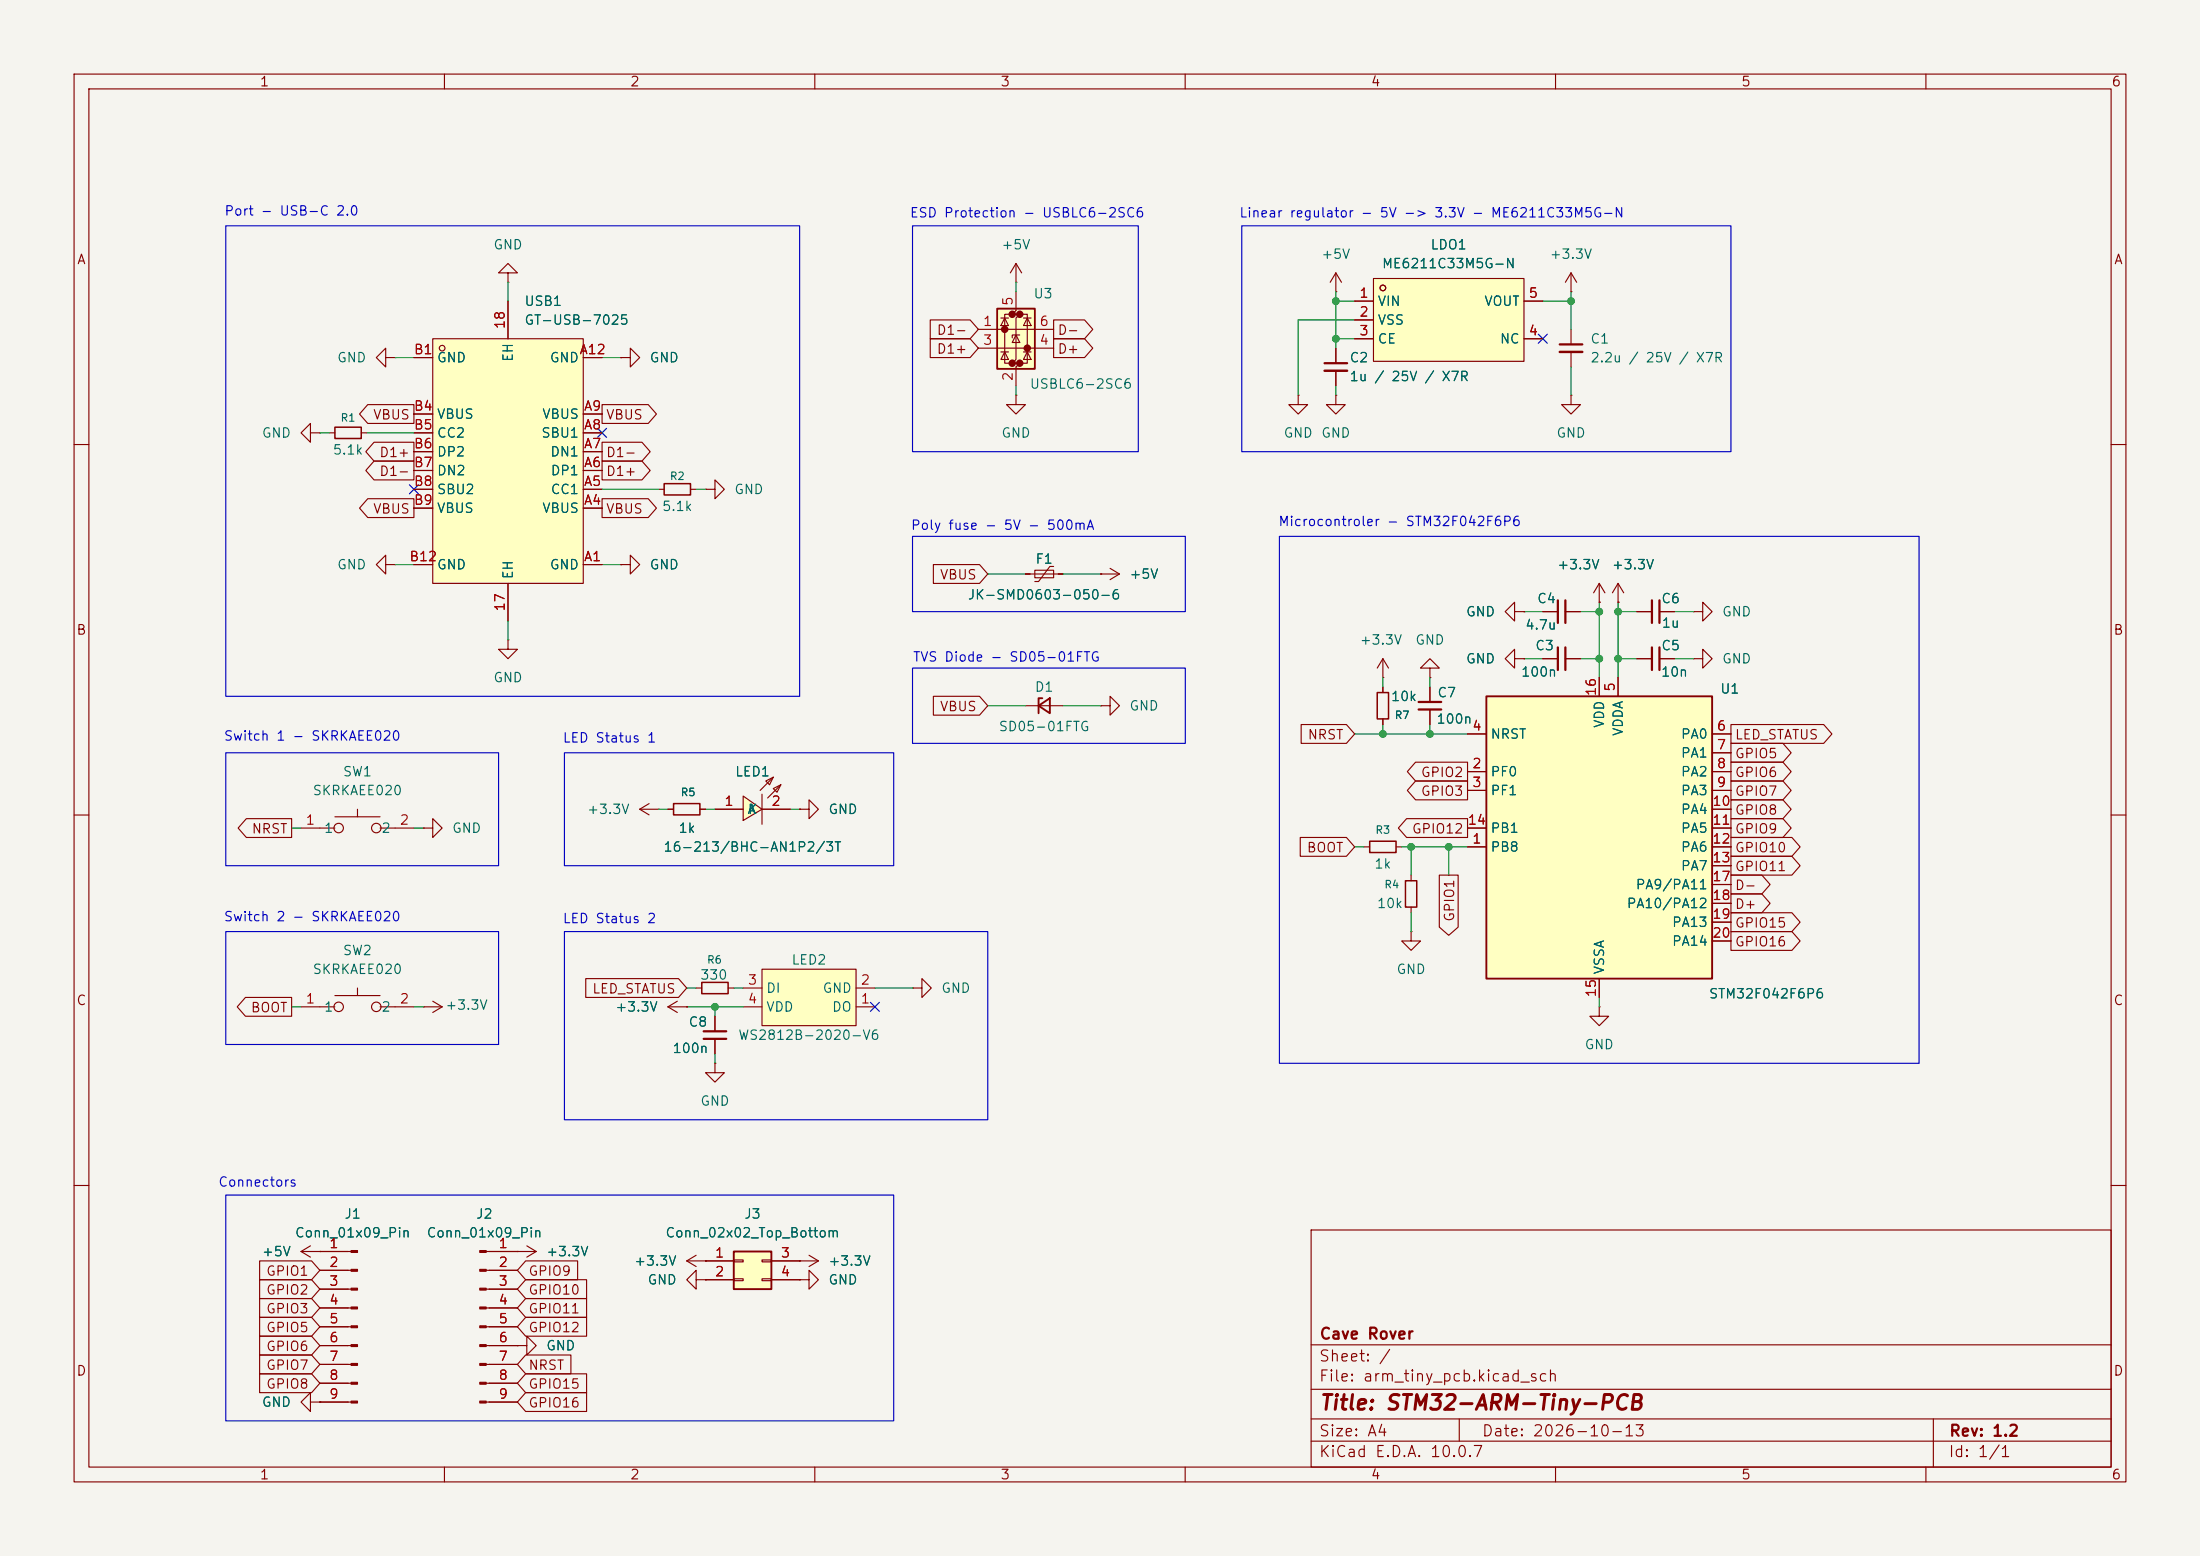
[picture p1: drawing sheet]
<svg xmlns="http://www.w3.org/2000/svg" width="297mm" height="210mm" viewBox="0 0 297 210" stroke-linecap="round" stroke-linejoin="round" font-family="sans-serif">
<path d="M0 0h297v210h-297z" fill="#f5f4ef" stroke="#f5f4ef" stroke-width=".14"/>
<g fill="none" stroke="#840000" stroke-width=".15">
<path d="M10 10h277v190h-277zM12 12h273v186h-273zM60 10v2M110 10v2M160 10v2M210 10v2M260 10v2M212.1 39.4h.1M212.1 36.8l-.8 1.3M212.1 36.8l.8 1.3M212.1 36.8v2.6M10 60h2"/>
<path d="M138.4 77.5h5.1M139.7 77h2.5v1h-2.5zM142.2 76.5h-.5l-1.5 2h-.5M285 60h2M186.7 91.4h.1M186.7 88.9l-.8 1.3M186.7 88.9l.8 1.3M186.7 88.9v2.5M193 90.2h1.3l-1.3-1.3-1.2 1.3h1.2v1.2M193 91.4h.1M10 110h2M285 110h2"/>
<path d="M10 160h2M69.8 168.9h.1M69.8 168.9h2.6M71.1 168.1l1.3 .8M72.4 168.9l-1.3 .8M107.9 172.7h1.3v-1.2l1.3 1.2-1.3 1.3v-1.3M107.9 172.7h.1M177 166h108v32h-108zM285 160h2M60 198v2M110 198v2M160 198v2"/>
<path d="M177 194.5h108M177 191.5h108M177 187.5h108M177 181.5h108M197 191.5v3M210 198v2M260 198v2M261 191.5v6.5"/>
</g>
<path d="M99.1 168.9h5v5.1h-5z" fill="#ffffc2"/>
<path d="M99.1 168.9h5v5.1h-5z" fill="none" stroke="#840000" stroke-width=".25"/>
<g fill="none" stroke="#840000" stroke-width=".15">
<path d="M92.7 170.2h6.4M92.7 170.2l1.3 .7M94 169.4l-1.3 .8M95.2 170.2h.1M95.2 172.7h3.9M99.1 170.1h1.2v.2h-1.2zM99.1 172.6h1.2v.2h-1.2zM102.9 170.1h1.2v.2h-1.2zM102.9 172.6h1.2v.2h-1.2zM104.1 170.2h6.4M104.1 172.7h3.8M107.9 170.2h.1"/>
<path d="M109.2 169.4l1.3 .8M110.5 170.2l-1.3 .7"/>
</g>
<g fill="#ffffc2">
<path d="M104.4 106.4l1-.5-.5 1z"/>
<path d="M103.4 105.4l1-.5-.5 1z"/>
<path d="M100.3 107.4l2.6 1.8-2.6 1.5z"/>
</g>
<g fill="none" stroke="#840000" stroke-width=".15">
<path d="M180.3 53.3v1.3h1.3l-1.3 1.3-1.2-1.3h1.2M180.3 53.3h.1M204.5 82.6v-1.3l-1.3 1.3 1.3 1.2v-1.2h1.2M205.7 82.6h.1M208.3 88.9h2M211.3 88.9h2.1M96.5 109.2h3.8M100.3 107.4l2.6 1.8-2.6 1.5zM102.9 107.2v4.1M102.9 109.2h3.8M103.4 105.4l1-.5-.5 1zM104.4 106.4l1-.5-.5 1z"/>
<path d="M104.4 104.9l-1.8 1.8M105.4 105.9l-1.8 1.8"/>
</g>
<path d="M210.3 87.4v3M211.3 87.4v3" fill="none" stroke="#840000" stroke-width=".3"/>
<path d="M134.6 41.7h5.1v8.1h-5.1z" fill="#ffffc2"/>
<g fill="#840000" stroke="#840000" stroke-width=".51">
<circle cx="135.6" cy="44.4" r=".25"/>
<circle cx="136.7" cy="42.4" r=".25"/>
<circle cx="136.7" cy="49" r=".25"/>
<circle cx="137.7" cy="42.4" r=".25"/>
<circle cx="137.7" cy="49" r=".25"/>
<circle cx="138.7" cy="47" r=".25"/>
</g>
<g fill="none" stroke="#840000" stroke-width=".15">
<path d="M137.2 39.4v2.5l-.5 .5h1l-.5 .5v5.6l-.5 .5h1l-.5 .5v2.6M137.2 38.1h.1M137.2 35.6v2.5M137.2 35.6l-.8 1.2M137.2 35.6l.7 1.2M180.3 39.4h.1M180.3 36.8v2.6M180.3 36.8l-.7 1.3M180.3 36.8l.8 1.3M132.1 44.5h10.1M132.1 47h10.1M135.1 47.5h1"/>
<path d="M135.1 42.9h1M135.6 42.9l.5 1h-1zM135.6 47.5l.5 1h-1zM136.7 42.4h-1.1v6.6h1.1M137.2 45.2l.5 1h-1zM137.2 53.3v1.3h1.2l-1.2 1.3-1.3-1.3h1.3M137.2 53.3h.1M137.7 45.2h-1v.4M137.7 42.4h1v6.6h-1M138.2 47.5h1M138.2 42.9h1M138.7 42.9l.5 1h-1z"/>
<path d="M138.7 47.5l.5 1h-1zM175.3 53.3v1.3h1.2l-1.2 1.3-1.3-1.3h1.3M175.3 53.3h.1M180.3 47v2M180.3 50v2.1M204.5 88.9v-1.3l-1.3 1.3 1.3 1.3v-1.3h1.2M205.7 88.9h.1M221 82.6h2M224 82.6h2.1M40.6 135.9h4.6M45.2 134.4h6.1M48.3 133.4v1"/>
<path d="M51.3 135.9h4.6M57.1 135.9h.1M57.1 135.9h2.6M58.4 135.1l1.3 .8M59.7 135.9l-1.3 .8M215.9 135.9v1.3h1.3l-1.3 1.2-1.3-1.2h1.3M215.9 135.9h.1"/>
<circle cx="45.7" cy="135.9" r=".64"/>
<circle cx="50.8" cy="135.9" r=".64"/>
</g>
<path d="M134.6 41.7h5.1v8.1h-5.1z" fill="none" stroke="#840000" stroke-width=".25"/>
<path d="M178.8 49h3.1M223 81v3.1M224 81v3.1" fill="none" stroke="#840000" stroke-width=".3"/>
<path d="M178.8 50h3.1" fill="none" stroke="#840000" stroke-width=".33"/>
<path d="M185.4 37.6h20.3v11.2h-20.3z" fill="#ffffc2"/>
<g fill="none" stroke="#840000" stroke-width=".15">
<path d="M185.4 37.6h20.3v11.2h-20.3zM182.9 40.6h2.5M182.9 43.2h2.5M182.9 45.7h2.5M205.7 40.6h2.6M205.7 45.7h2.6M212.1 53.3v1.3h1.3l-1.3 1.3-1.3-1.3h1.3M212.1 53.3h.1M212.1 44.5v2M212.1 47.5v2M186.7 92.7v.8M186.7 97v.8"/>
<circle cx="186.7" cy="38.9" r=".38"/>
</g>
<path d="M210.6 46.5h3" fill="none" stroke="#840000" stroke-width=".3"/>
<path d="M210.6 47.5h3" fill="none" stroke="#840000" stroke-width=".33"/>
<path d="M185.9 93.5h1.6v3.5h-1.6z" fill="none" stroke="#840000" stroke-width=".2"/>
<path d="M200.7 94h30.4v38.1h-30.4z" fill="#ffffc2"/>
<path d="M200.7 94h30.4v38.1h-30.4z" fill="none" stroke="#840000" stroke-width=".25"/>
<g fill="none" stroke="#840000" stroke-width=".15">
<path d="M44.4 58.4h.8M48.8 58.4h.7M215.9 78.7v2.6M215.9 78.7l-.8 1.3M215.9 78.7l.8 1.3M218.4 78.7v2.6M218.4 78.7l-.7 1.3M218.4 78.7l.8 1.3M198.1 99.1h2.6M208.3 82.6h2M211.3 82.6h2.1M215.9 81.3h.1"/>
<path d="M215.9 91.4v2.6M218.4 81.3h.1M218.4 91.4v2.6M228.6 88.9h1.3v-1.3l1.2 1.3-1.2 1.3v-1.3M228.6 88.9h.1M231.1 99.1h2.6M40.6 111.8h4.6M45.2 110.2h6.1M48.3 109.2v1M51.3 111.8h4.6M57.1 111.8h1.3v-1.3l1.3 1.3-1.3 1.2v-1.2M57.1 111.8h.1"/>
<path d="M86.4 109.2h2.5M86.4 109.2l1.2 .8M87.6 108.5l-1.2 .7M88.9 109.2h.1M90.2 109.2h.7M94.5 109.2h.7M107.9 109.2h1.3v1.3l1.3-1.3-1.3-1.2v1.2M107.9 109.2h.1M184.1 114.3h.8M188.5 114.3h.7M198.1 114.3h2.6M198.1 104.1h2.6"/>
<path d="M198.1 106.7h2.6M198.1 111.8h2.6M231.1 114.3h2.6M231.1 104.1h2.6M231.1 106.7h2.6M231.1 101.6h2.6M231.1 109.2h2.6M231.1 111.8h2.6M231.1 116.8h2.6M231.1 119.4h2.6M190.5 125.7v1.3h1.3l-1.3 1.3-1.3-1.3h1.3M190.5 125.7h.1"/>
<path d="M215.9 132.1v2.5M231.1 121.9h2.6M231.1 124.5h2.6M231.1 127h2.6"/>
<circle cx="45.7" cy="111.8" r=".64"/>
<circle cx="50.8" cy="111.8" r=".64"/>
</g>
<path d="M45.2 57.7h3.6v1.5h-3.6zM90.9 108.5h3.6v1.5h-3.6zM184.9 113.5h3.6v1.6h-3.6z" fill="none" stroke="#840000" stroke-width=".2"/>
<path d="M210.3 81v3.1M211.3 81v3.1" fill="none" stroke="#840000" stroke-width=".3"/>
<path d="M102.9 130.8h12.7v7.6h-12.7z" fill="#ffffc2"/>
<g fill="none" stroke="#840000" stroke-width=".15">
<path d="M68.6 36.8h1.2l-1.2-1.2-1.3 1.2h1.3v1.3M68.6 38.1h.1M41.9 58.4v-1.2l-1.3 1.2 1.3 1.3v-1.3h1.3M43.2 58.4h.1M52.1 48.3v-1.3l-1.3 1.3 1.3 1.2v-1.2h1.2M53.3 48.3h.1M52.1 76.2v-1.3l-1.3 1.3 1.3 1.3v-1.3h1.2M53.3 76.2h.1M83.8 76.2h1.3v-1.3l1.3 1.3-1.3 1.3v-1.3M83.8 76.2h.1M68.6 86.4v1.2h1.2l-1.2 1.3-1.3-1.3h1.3M68.6 86.4h.1"/>
<path d="M193 92.7v2M193 95.8v2M221 88.9h2M224 88.9h2.1M228.6 82.6h1.3v-1.3l1.2 1.3-1.2 1.2v-1.2M228.6 82.6h.1M190.5 118.1v.8M90.2 135.9h2.5M90.2 135.9l1.2 .8M91.4 135.1l-1.2 .8M92.7 135.9h.1M94 133.4h.7"/>
<path d="M96.5 137.2v2M98.3 133.4h.8M100.3 135.9h2.6M100.3 133.4h2.6M102.9 130.8h12.7v7.6h-12.7zM115.6 135.9h2.5M115.6 133.4h2.5M123.2 133.4h1.3v-1.3l1.2 1.3-1.2 1.2v-1.2M123.2 133.4h.1M190.5 122.4v.8M96.5 143.5v1.3h-1.3l1.3 1.3 1.3-1.3h-1.3M96.5 143.5h.1"/>
<path d="M96.5 140.2v2M43.2 168.9h4.2M43.2 171.5h4.2M43.2 174h4.2M43.2 176.5h4.2M43.2 179.1h4.2M43.2 181.6h4.2M43.2 184.2h4.2M43.2 186.7h4.2M43.2 189.2h4.2"/>
</g>
<path d="M189.7 118.9h1.6v3.5h-1.6zM94.7 132.6h3.6v1.5h-3.6z" fill="none" stroke="#840000" stroke-width=".2"/>
<path d="M191.5 95.8h3.1M191.5 94.7h3.1M223 87.4v3M224 87.4v3M95 139.2h3M95 140.2h3" fill="none" stroke="#840000" stroke-width=".3"/>
<g fill="#840000" stroke="#840000" stroke-width=".15">
<path d="M47.4 168.8h.9v.2h-.9z"/>
<path d="M47.4 171.3h.9v.3h-.9z"/>
<path d="M47.4 173.9h.9v.2h-.9z"/>
<path d="M47.4 176.4h.9v.3h-.9z"/>
<path d="M47.4 178.9h.9v.3h-.9z"/>
<path d="M47.4 181.5h.9v.2h-.9z"/>
<path d="M47.4 184h.9v.3h-.9z"/>
<path d="M47.4 186.6h.9v.2h-.9z"/>
<path d="M47.4 189.1h.9v.3h-.9z"/>
</g>
<path d="M58.4 45.7h20.3v33h-20.3z" fill="#ffffc2"/>
<g fill="none" stroke="#840000" stroke-width=".15">
<path d="M49.6 54.6h6.3v2.6h-6.3l-1.1-1.3zM50.5 59.7h5.4v2.5h-5.4l-1.1-1.2zM55.9 58.4h2.5M55.9 55.9h2.5M55.9 48.3h2.5M58.4 45.7h20.3v33h-20.3zM68.6 40.6v5.1M78.7 58.4h2.6M78.7 55.9h2.6M78.7 48.3h2.6M81.3 54.6h6.2l1.1 1.3-1.1 1.3h-6.2zM81.3 59.7h5.4l1.1 1.3-1.1 1.2h-5.4z"/>
<path d="M83.8 48.3h1.3v-1.3l1.3 1.3-1.3 1.2v-1.2M83.8 48.3h.1M125.6 43.2h5.4l1.1 1.3-1.1 1.2h-5.4zM125.6 45.7h5.4l1.1 1.3-1.1 1.3h-5.4zM142.2 43.2h4.2l1.1 1.3-1.1 1.2h-4.2zM142.2 45.7h4.2l1.1 1.3-1.1 1.3h-4.2zM180.3 47v2M180.3 50v2.1M182.9 40.6h2.5M182.9 43.2h2.5M182.9 45.7h2.5M205.7 40.6h2.6"/>
<path d="M205.7 45.7h2.6M49.6 67.3h6.3v2.6h-6.3l-1.1-1.3zM50.5 62.2h5.4v2.6h-5.4l-1.1-1.3zM55.9 76.2h2.5M55.9 68.6h2.5M55.9 66h2.5M55.9 63.5h2.5M55.9 61h2.5M68.6 78.7v5.1M78.7 76.2h2.6M78.7 68.6h2.6M78.7 66h2.6"/>
<path d="M78.7 63.5h2.6M78.7 61h2.6M81.3 67.3h6.2l1.1 1.3-1.1 1.3h-6.2zM81.3 62.2h5.4l1.1 1.3-1.1 1.3h-5.4zM83.8 76.2h.1M88.9 66h.8M93.2 66h.8M95.2 66h1.3v-1.2l1.3 1.2-1.3 1.3v-1.3M95.2 66h.1M126 76.2h6.2l1.1 1.3-1.1 1.2h-6.2zM138.4 77.5h.7M142.9 77.5h.6"/>
<path d="M148.6 77.5h.1M148.6 77.5h2.5M149.9 76.7l1.2 .8M151.1 77.5l-1.2 .7M126 94h6.2l1.1 1.3-1.1 1.2h-6.2zM138.4 95.3h5.1M148.6 95.3h1.3v-1.3l1.2 1.3-1.2 1.2v-1.2M148.6 95.3h.1M175.7 97.8h6.1l1.1 1.3-1.1 1.2h-6.1zM186.7 92.7v.8M186.7 97v.8M193 92.7v2"/>
<path d="M193 95.8v2M198.1 99.1h2.6M205.7 82.6h.1M205.7 88.9h.1M208.3 82.6h2M208.3 88.9h2M211.3 82.6h2.1M211.3 88.9h2.1M215.9 81.3h.1M215.9 91.4v2.6M218.4 81.3h.1M218.4 91.4v2.6"/>
<path d="M221 82.6h2M221 88.9h2M224 82.6h2.1M224 88.9h2.1M231.1 99.1h2.6M233.7 97.8h12.5l1.1 1.3-1.1 1.2h-12.5zM33.3 110.5h6.1v2.5h-6.1l-1.2-1.2zM90.2 109.2h.7M94.5 109.2h.7M96.5 109.2h3.8M102.9 109.2h3.8M107.9 109.2h.1"/>
<path d="M175.5 113h6.3l1.1 1.3-1.1 1.3h-6.3zM189.9 110.5h8.2v2.5h-8.2l-1.1-1.2zM191.1 102.9h7v2.5h-7l-1.1-1.3zM191.1 105.4h7v2.6h-7l-1.1-1.3zM194.3 118.1h2.6v7l-1.3 1.1-1.3-1.1zM198.1 114.3h2.6M198.1 104.1h2.6M198.1 106.7h2.6M198.1 111.8h2.6M231.1 114.3h2.6M231.1 104.1h2.6M231.1 106.7h2.6"/>
<path d="M231.1 101.6h2.6M231.1 109.2h2.6M231.1 111.8h2.6M231.1 116.8h2.6M231.1 119.4h2.6M233.7 100.3h7l1.1 1.3-1.1 1.3h-7zM233.7 105.4h7l1.1 1.3-1.1 1.3h-7zM233.7 118.1h4.2l1.1 1.3-1.1 1.3h-4.2zM233.7 107.9h7l1.1 1.3-1.1 1.3h-7zM233.7 110.5h7l1.1 1.3-1.1 1.2h-7zM233.7 113h8.2l1.1 1.3-1.1 1.3h-8.2zM233.7 115.6h8.2l1.1 1.2-1.1 1.3h-8.2z"/>
<path d="M233.7 102.9h7l1.1 1.2-1.1 1.3h-7zM33.1 134.6h6.3v2.6h-6.3l-1.1-1.3zM79.1 132.1h12.5l1.1 1.3-1.1 1.2h-12.5zM92.7 135.9h.1M96.5 137.2v2M215.9 132.1v2.5M231.1 121.9h2.6M231.1 124.5h2.6M231.1 127h2.6M233.7 120.6h4.2l1.1 1.3-1.1 1.3h-4.2zM233.7 123.2h8.2l1.1 1.3-1.1 1.2h-8.2zM233.7 125.7h8.2l1.1 1.3-1.1 1.3h-8.2z"/>
<path d="M96.5 140.2v2M35 175.3h7.1l1.1 1.2-1.1 1.3h-7.1zM35 170.2h7.1l1.1 1.3-1.1 1.2h-7.1zM35 177.8h7.1l1.1 1.3-1.1 1.2h-7.1zM35 172.7h7.1l1.1 1.3-1.1 1.3h-7.1zM40.6 168.9l1.3 .8M40.6 168.9h6.4M41.9 168.1l-1.3 .8M43.2 168.9h.1M43.2 171.5h3.8M43.2 174h3.8M43.2 176.5h3.8"/>
<path d="M43.2 179.1h3.8M65.6 168.9h4.2M65.6 171.5h4.2M65.6 174h4.2M65.6 176.5h4.2M65.6 179.1h4.2M69.8 168.9h.1M71 170.2h7v2.5h-7l-1.2-1.2zM71 177.8h8.2v2.5h-8.2l-1.2-1.2zM71 172.7h8.2v2.6h-8.2l-1.2-1.3zM71 175.3h8.2v2.5h-8.2l-1.2-1.3zM94 172.7v-1.2l-1.3 1.2 1.3 1.3v-1.3h1.2"/>
<path d="M95.2 172.7h.1M95.2 170.2h.1M95.2 170.2h3.9M95.2 172.7h3.9M104.1 170.2h3.8M104.1 172.7h3.8M107.9 170.2h.1M107.9 172.7h.1M35 180.3h7.1l1.1 1.3-1.1 1.3h-7.1zM35 182.9h7.1l1.1 1.3-1.1 1.2h-7.1zM35 185.4h7.1l1.1 1.3-1.1 1.3h-7.1zM41.9 189.2v-1.2l-1.3 1.2 1.3 1.3v-1.3h1.3"/>
<path d="M43.2 189.2h.1M43.2 181.6h3.8M43.2 184.2h3.8M43.2 186.7h3.8M43.2 189.2h3.8M65.6 181.6h4.2M65.6 184.2h4.2M65.6 186.7h4.2M65.6 189.2h4.2M69.8 181.6h1.3v-1.3l1.3 1.3-1.3 1.3v-1.3M69.8 181.6h.1M71 185.4h8.2v2.6h-8.2l-1.2-1.3z"/>
<path d="M71 182.9h6.1v2.5h-6.1l-1.2-1.2zM71 188h8.2v2.5h-8.2l-1.2-1.3z"/>
<circle cx="59.7" cy="47" r=".38"/>
</g>
<path d="M89.7 65.3h3.5v1.5h-3.5z" fill="none" stroke="#840000" stroke-width=".2"/>
<g fill="#840000" stroke="#840000" stroke-width=".15">
<path d="M64.8 168.8h.8v.2h-.8z"/>
<path d="M64.8 171.3h.8v.3h-.8z"/>
<path d="M64.8 173.9h.8v.2h-.8z"/>
<path d="M64.8 176.4h.8v.3h-.8z"/>
<path d="M64.8 178.9h.8v.3h-.8z"/>
<path d="M64.8 181.5h.8v.2h-.8z"/>
<path d="M64.8 184h.8v.3h-.8z"/>
<path d="M64.8 186.6h.8v.2h-.8z"/>
<path d="M64.8 189.1h.8v.3h-.8z"/>
</g>
<path d="M140.2 95.3l1.5-1.1v2.1zM140.7 94.2h-.5v2.1" fill="none" stroke="#840000" stroke-width=".25"/>
<g fill="none" stroke="#009600" stroke-width=".15">
<path d="M68.6 38.1v2.5M137.2 38.1v1.3M180.3 39.4v7.6M212.1 39.4v5.1M43.2 58.4h1.2M49.5 58.4h6.4M53.3 48.3h2.6M81.3 48.3h2.5M137.2 52.1v1.2M180.3 40.6h2.6M180.3 52.1v1.2M180.3 45.7h2.6"/>
<path d="M182.9 43.2h-7.6v10.1M208.3 40.6h3.8M212.1 49.5v3.8M53.3 76.2h2.6M81.3 66h7.6M81.3 76.2h2.5M94 66h1.2M133.3 77.5h5.1M143.5 77.5h5.1M68.6 83.8v2.6M133.3 95.3h5.1M143.5 95.3h5.1"/>
<path d="M182.9 99.1h15.2M186.7 91.4v1.3M186.7 97.8v1.3M193 91.4v1.3M193 97.8v1.3M205.7 88.9h2.6M205.7 82.6h2.6M213.4 88.9h2.5M213.4 82.6h2.5M215.9 81.3v10.1M218.4 88.9h2.6M218.4 82.6h2.6"/>
<path d="M218.4 81.3v10.1M226.1 88.9h2.5M226.1 82.6h2.5M39.4 111.8h1.2M55.9 111.8h1.2M88.9 109.2h1.3M95.2 109.2h1.3M106.7 109.2h1.2M182.9 114.3h1.2M189.2 114.3h8.9M190.5 114.3v3.8M195.6 114.3v3.8"/>
<path d="M39.4 135.9h1.2M55.9 135.9h1.2M92.7 135.9h7.6M92.7 133.4h1.3M96.5 135.9v1.3M99.1 133.4h1.2M118.1 133.4h5.1M190.5 123.2v2.5M215.9 134.6v1.3M96.5 142.2v1.3"/>
</g>
<path d="M80.7 57.8l1.2 1.2M81.9 57.8l-1.2 1.2M207.7 45.1l1.2 1.2M208.9 45.1l-1.2 1.2M55.3 65.4l1.2 1.2M56.5 65.4l-1.2 1.2M117.5 135.3l1.2 1.2M118.7 135.3l-1.2 1.2" fill="none" stroke="#000084" stroke-width=".15"/>
<path d="M30.5 30.5h77.4v63.5h-77.4zM123.2 30.5h30.5v30.5h-30.5zM167.6 30.5h66.1v30.5h-66.1zM123.2 72.4h36.8v10.2h-36.8zM172.7 72.4h86.4v71.1h-86.4zM123.2 90.2h36.8v10.1h-36.8zM30.5 101.6h36.8v15.2h-36.8zM76.2 101.6h44.4v15.2h-44.4zM30.5 125.7h36.8v15.3h-36.8zM76.2 125.7h57.1v25.4h-57.1zM30.5 161.3h90.1v30.5h-90.1z" fill="none" stroke="#0000c2" stroke-width=".15"/>
<g fill="#009600" stroke="#009600" stroke-width=".14">
<circle cx="212.1" cy="40.6" r=".46"/>
<circle cx="180.3" cy="45.7" r=".46"/>
<circle cx="180.3" cy="40.6" r=".46"/>
<circle cx="186.7" cy="99.1" r=".46"/>
<circle cx="193" cy="99.1" r=".46"/>
<circle cx="195.6" cy="114.3" r=".46"/>
<circle cx="190.5" cy="114.3" r=".46"/>
<circle cx="218.4" cy="82.6" r=".46"/>
<circle cx="215.9" cy="82.6" r=".46"/>
<circle cx="215.9" cy="88.9" r=".46"/>
<circle cx="218.4" cy="88.9" r=".46"/>
<circle cx="96.5" cy="135.9" r=".46"/>
</g>
<text font-size="2" fill="#840000" x="178" y="190.8">Title: STM32-ARM-Tiny-PCB</text>
<g font-size="1.5" fill="#840000">
<text x="178" y="184.1">Sheet: /</text>
<text x="178" y="181.1">Cave Rover</text>
<text x="178" y="186.8">File: arm_tiny_pcb.kicad_sch</text>
<text x="178" y="197">KiCad E.D.A. 10.0.7</text>
<text x="178" y="194.2">Size: A4</text>
<text x="200" y="194.2">Date: 2026-10-13</text>
<text x="263" y="197">Id: 1/1</text>
<text x="263" y="194.2">Rev: 1.2</text>
</g>
<g font-size="1.3" fill="#840000">
<text x="35" y="12">1</text>
<text x="85" y="12">2</text>
<text x="135" y="12">3</text>
<text x="185" y="12">4</text>
<text x="235" y="12">5</text>
<text x="285" y="12">6</text>
<text x="10.3" y="36">A</text>
<text x="285.3" y="36">A</text>
<text x="126.4" y="45.5">D1-</text>
<text x="142.7" y="45.5">D-</text>
<text x="126.4" y="48">D1+</text>
<text x="142.7" y="48">D+</text>
<text x="50.3" y="56.9">VBUS</text>
<text x="81.7" y="56.9">VBUS</text>
<text x="51.1" y="64.6">D1-</text>
<text x="51.1" y="62">D1+</text>
<text x="81.7" y="62">D1-</text>
<text x="81.7" y="64.6">D1+</text>
<text x="50.3" y="69.6">VBUS</text>
<text x="81.7" y="69.6">VBUS</text>
<text x="126.8" y="78.5">VBUS</text>
<text x="10.2" y="86">B</text>
<text x="285.2" y="86">B</text>
<text x="126.8" y="96.3">VBUS</text>
<text x="176.4" y="100.1">NRST</text>
<text x="234.1" y="100.1">LED_STATUS</text>
<text x="191.7" y="105.2">GPIO2</text>
<text x="191.7" y="107.7">GPIO3</text>
<text x="234.1" y="102.7">GPIO5</text>
<text x="234.1" y="107.7">GPIO7</text>
<text x="234.1" y="105.2">GPIO6</text>
<text x="33.9" y="112.8">NRST</text>
<text x="190.5" y="112.8">GPIO12</text>
<text x="234.1" y="110.3">GPIO8</text>
<text x="234.1" y="112.8">GPIO9</text>
<text x="176.3" y="115.4">BOOT</text>
<text x="234.1" y="115.4">GPIO10</text>
<text x="234.1" y="117.9">GPIO11</text>
<text x="196.6" y="124.5" transform="rotate(-90 196.6 124.5)">GPIO1</text>
<text x="234.1" y="123">D+</text>
<text x="234.1" y="125.5">GPIO15</text>
<text x="234.1" y="120.4">D-</text>
<text x="234.1" y="128.1">GPIO16</text>
<text x="10.2" y="136">C</text>
<text x="33.8" y="136.9">BOOT</text>
<text x="79.9" y="134.4">LED_STATUS</text>
<text x="285.2" y="136">C</text>
<text x="35.8" y="172.5">GPIO1</text>
<text x="71.3" y="172.5">GPIO9</text>
<text x="35.8" y="177.6">GPIO3</text>
<text x="35.8" y="175">GPIO2</text>
<text x="71.3" y="175">GPIO10</text>
<text x="71.3" y="177.6">GPIO11</text>
<text x="10.2" y="186">D</text>
<text x="35.8" y="182.7">GPIO6</text>
<text x="35.8" y="180.1">GPIO5</text>
<text x="35.8" y="185.2">GPIO7</text>
<text x="71.3" y="185.2">NRST</text>
<text x="71.3" y="180.1">GPIO12</text>
<text x="285.2" y="186">D</text>
<text x="35.8" y="187.7">GPIO8</text>
<text x="71.3" y="187.7">GPIO15</text>
<text x="71.3" y="190.3">GPIO16</text>
<text x="35" y="200">1</text>
<text x="85" y="200">2</text>
<text x="135" y="200">3</text>
<text x="185" y="200">4</text>
<text x="235" y="200">5</text>
<text x="285" y="200">6</text>
</g>
<g font-size="1.3" fill="#0000c2">
<text x="30.2" y="29.4">Port - USB-C 2.0</text>
<text x="122.7" y="29.7">ESD Protection - USBLC6-2SC6</text>
<text x="167.2" y="29.7">Linear regulator - 5V -&gt; 3.3V - ME6211C33M5G-N</text>
<text x="122.9" y="71.8">Poly fuse - 5V - 500mA</text>
<text x="172.5" y="71.3">Microcontroler - STM32F042F6P6</text>
<text x="123.2" y="89.6">TVS Diode - SD05-01FTG</text>
<text x="30.1" y="100.3">Switch 1 - SKRKAEE020</text>
<text x="75.9" y="100.5">LED Status 1</text>
<text x="30.1" y="124.7">Switch 2 - SKRKAEE020</text>
<text x="75.9" y="124.9">LED Status 2</text>
<text x="29.4" y="160.5">Connectors</text>
</g>
<g font-size="1.3" fill="#006464">
<text x="66.5" y="34">GND</text>
<text x="135.1" y="34">+5V</text>
<text x="178.3" y="35.3">+5V</text>
<text x="193" y="34">LDO1</text>
<text x="209.1" y="35.3">+3.3V</text>
<text x="70.7" y="41.6">USB1</text>
<text x="139.4" y="40.6">U3</text>
<text x="185.9" y="41.6">VIN</text>
<text x="186.5" y="36.5">ME6211C33M5G-N</text>
<text x="200.3" y="41.6">VOUT</text>
<text x="70.7" y="44.1">GT-USB-7025</text>
<text x="185.9" y="44.1">VSS</text>
<text x="185.9" y="46.7">CE</text>
<text x="202.4" y="46.7">NC</text>
<text x="214.6" y="46.7">C1</text>
<text x="45.4" y="49.2">GND</text>
<text x="58.9" y="49.2">GND</text>
<text x="69.5" y="48.9" transform="rotate(-90 69.5 48.9)">EH</text>
<text x="74.1" y="49.2">GND</text>
<text x="87.6" y="49.2">GND</text>
<text x="138.9" y="52.8">USBLC6-2SC6</text>
<text x="182.1" y="49.2">C2</text>
<text x="182.1" y="51.8">1u / 25V / X7R</text>
<text x="214.6" y="49.2">2.2u / 25V / X7R</text>
<text x="35.3" y="59.4">GND</text>
<text x="58.9" y="56.8">VBUS</text>
<text x="58.9" y="59.4">CC2</text>
<text x="73" y="59.4">SBU1</text>
<text x="73.1" y="56.8">VBUS</text>
<text x="135.1" y="59.4">GND</text>
<text x="173.2" y="59.4">GND</text>
<text x="178.3" y="59.4">GND</text>
<text x="210" y="59.4">GND</text>
<text x="44.8" y="61.7">5.1k</text>
<text x="58.9" y="61.9">DP2</text>
<text x="58.9" y="64.5">DN2</text>
<text x="74.2" y="61.9">DN1</text>
<text x="74.3" y="64.5">DP1</text>
<text x="58.9" y="67">SBU2</text>
<text x="58.9" y="69.5">VBUS</text>
<text x="73.1" y="69.5">VBUS</text>
<text x="74.3" y="67">CC1</text>
<text x="89.3" y="69.3">5.1k</text>
<text x="99" y="67">GND</text>
<text x="45.4" y="77.2">GND</text>
<text x="58.9" y="77.2">GND</text>
<text x="74.1" y="77.2">GND</text>
<text x="87.6" y="77.2">GND</text>
<text x="139.7" y="76.4">F1</text>
<text x="210.1" y="77.2">+3.3V</text>
<text x="217.5" y="77.2">+3.3V</text>
<text x="69.5" y="78.3" transform="rotate(-90 69.5 78.3)">EH</text>
<text x="130.6" y="81.2">JK-SMD0603-050-6</text>
<text x="152.4" y="78.4">+5V</text>
<text x="197.8" y="83.5">GND</text>
<text x="207.4" y="81.7">C4</text>
<text x="224.2" y="81.7">C6</text>
<text x="232.4" y="83.5">GND</text>
<text x="183.5" y="87.3">+3.3V</text>
<text x="191" y="87.3">GND</text>
<text x="197.8" y="89.9">GND</text>
<text x="205.8" y="85.3">4.7u</text>
<text x="207.2" y="88.1">C3</text>
<text x="224.2" y="88.1">C5</text>
<text x="224.2" y="85">1u</text>
<text x="232.4" y="89.9">GND</text>
<text x="66.5" y="92.4">GND</text>
<text x="139.6" y="93.7">D1</text>
<text x="187.7" y="94.9">10k</text>
<text x="194" y="94.4">C7</text>
<text x="205.3" y="91.6">100n</text>
<text x="224.1" y="91.6">10n</text>
<text x="232.1" y="93.9">U1</text>
<text x="134.7" y="99">SD05-01FTG</text>
<text x="152.4" y="96.2">GND</text>
<text x="193.8" y="98">100n</text>
<text x="201.1" y="100">NRST</text>
<text x="216.9" y="98.3" transform="rotate(-90 216.9 98.3)">VDD</text>
<text x="219.4" y="99.4" transform="rotate(-90 219.4 99.4)">VDDA</text>
<text x="226.8" y="100">PA0</text>
<text x="42.1" y="107.6">SKRKAEE020</text>
<text x="46.2" y="105.1">SW1</text>
<text x="99.1" y="105.1">LED1</text>
<text x="201.1" y="105.1">PF0</text>
<text x="201.1" y="107.6">PF1</text>
<text x="226.8" y="102.6">PA1</text>
<text x="226.8" y="105.1">PA2</text>
<text x="226.8" y="107.6">PA3</text>
<text x="43.7" y="112.7">1</text>
<text x="51.4" y="112.7">2</text>
<text x="60.9" y="112.7">GND</text>
<text x="79.2" y="110.2">+3.3V</text>
<text x="91.5" y="112.7">1k</text>
<text x="100.8" y="110.2">A</text>
<text x="100.9" y="110.2">K</text>
<text x="111.7" y="110.2">GND</text>
<text x="201.1" y="112.7">PB1</text>
<text x="226.8" y="110.2">PA4</text>
<text x="226.8" y="112.7">PA5</text>
<text x="89.5" y="115.3">16-213/BHC-AN1P2/3T</text>
<text x="185.4" y="117.5">1k</text>
<text x="201.1" y="115.3">PB8</text>
<text x="226.8" y="115.3">PA6</text>
<text x="226.8" y="117.8">PA7</text>
<text x="185.8" y="122.9">10k</text>
<text x="219.5" y="122.9">PA10/PA12</text>
<text x="220.7" y="120.3">PA9/PA11</text>
<text x="225.6" y="125.4">PA13</text>
<text x="42.1" y="131.8">SKRKAEE020</text>
<text x="46.2" y="129.2">SW2</text>
<text x="106.8" y="130.5">LED2</text>
<text x="188.4" y="131.8">GND</text>
<text x="216.9" y="131.6" transform="rotate(-90 216.9 131.6)">VSSA</text>
<text x="225.6" y="128">PA14</text>
<text x="43.7" y="136.9">1</text>
<text x="51.4" y="136.9">2</text>
<text x="60" y="136.6">+3.3V</text>
<text x="83" y="136.9">+3.3V</text>
<text x="94.4" y="132.5">330</text>
<text x="103.4" y="134.3">DI</text>
<text x="103.4" y="136.9">VDD</text>
<text x="111" y="134.3">GND</text>
<text x="112.2" y="136.9">DO</text>
<text x="127" y="134.3">GND</text>
<text x="230.6" y="135.1">STM32F042F6P6</text>
<text x="90.7" y="142.4">100n</text>
<text x="92.9" y="138.9">C8</text>
<text x="99.6" y="140.7">WS2812B-2020-V6</text>
<text x="213.8" y="141.9">GND</text>
<text x="94.5" y="149.6">GND</text>
<text x="39.7" y="167.3">Conn_01x09_Pin</text>
<text x="46.4" y="164.8">J1</text>
<text x="57.5" y="167.3">Conn_01x09_Pin</text>
<text x="64.2" y="164.8">J2</text>
<text x="89.7" y="167.3">Conn_02x02_Top_Bottom</text>
<text x="100.4" y="164.8">J3</text>
<text x="35.3" y="169.9">+5V</text>
<text x="73.6" y="169.9">+3.3V</text>
<text x="85.5" y="171.1">+3.3V</text>
<text x="87.3" y="173.7">GND</text>
<text x="111.7" y="173.7">GND</text>
<text x="111.7" y="171.1">+3.3V</text>
<text x="73.6" y="182.6">GND</text>
<text x="35.3" y="190.2">GND</text>
</g>
<g font-size="1.3" fill="#a90000">
<text x="137" y="41.4" transform="rotate(-90 137 41.4)">5</text>
<text x="183.4" y="40.5">1</text>
<text x="206.3" y="40.5">5</text>
<text x="68.4" y="44.5" transform="rotate(-90 68.4 44.5)">18</text>
<text x="132.6" y="44.3">1</text>
<text x="132.6" y="46.9">3</text>
<text x="140.2" y="46.9">4</text>
<text x="140.2" y="44.3">6</text>
<text x="183.4" y="43">2</text>
<text x="183.4" y="45.6">3</text>
<text x="206.3" y="45.6">4</text>
<text x="55.8" y="48.1">B1</text>
<text x="78.1" y="48.1">A12</text>
<text x="137" y="51.5" transform="rotate(-90 137 51.5)">2</text>
<text x="55.8" y="55.7">B4</text>
<text x="55.8" y="58.3">B5</text>
<text x="78.7" y="58.3">A8</text>
<text x="78.7" y="55.7">A9</text>
<text x="55.8" y="60.8">B6</text>
<text x="55.8" y="63.4">B7</text>
<text x="55.8" y="65.9">B8</text>
<text x="78.7" y="65.9">A5</text>
<text x="78.7" y="63.4">A6</text>
<text x="78.7" y="60.8">A7</text>
<text x="55.8" y="68.4">B9</text>
<text x="78.7" y="68.4">A4</text>
<text x="55.2" y="76.1">B12</text>
<text x="78.7" y="76.1">A1</text>
<text x="68.4" y="82.6" transform="rotate(-90 68.4 82.6)">17</text>
<text x="215.8" y="94" transform="rotate(-90 215.8 94)">16</text>
<text x="218.3" y="93.4" transform="rotate(-90 218.3 93.4)">5</text>
<text x="198.7" y="98.9">4</text>
<text x="231.7" y="98.9">6</text>
<text x="231.7" y="101.5">7</text>
<text x="198.7" y="104">2</text>
<text x="198.7" y="106.5">3</text>
<text x="231.7" y="104">8</text>
<text x="231.7" y="106.5">9</text>
<text x="41.2" y="111.6">1</text>
<text x="53.9" y="111.6">2</text>
<text x="97.7" y="109.1">1</text>
<text x="104" y="109.1">2</text>
<text x="198.1" y="111.6">14</text>
<text x="231.1" y="109.1">10</text>
<text x="231.1" y="111.6">11</text>
<text x="198.7" y="114.2">1</text>
<text x="231.1" y="114.2">12</text>
<text x="231.1" y="116.7">13</text>
<text x="231.1" y="119.2">17</text>
<text x="231.1" y="121.8">18</text>
<text x="231.1" y="124.3">19</text>
<text x="231.1" y="126.9">20</text>
<text x="41.2" y="135.8">1</text>
<text x="53.9" y="135.8">2</text>
<text x="100.9" y="133.2">3</text>
<text x="100.9" y="135.8">4</text>
<text x="116.1" y="135.8">1</text>
<text x="116.1" y="133.2">2</text>
<text x="215.8" y="134.7" transform="rotate(-90 215.8 134.7)">15</text>
<text x="44.4" y="168.8">1</text>
<text x="44.4" y="171.3">2</text>
<text x="44.4" y="173.9">3</text>
<text x="67.2" y="168.8">1</text>
<text x="67.2" y="171.3">2</text>
<text x="67.2" y="173.9">3</text>
<text x="96.4" y="170">1</text>
<text x="96.4" y="172.6">2</text>
<text x="105.3" y="170">3</text>
<text x="105.3" y="172.6">4</text>
<text x="44.4" y="176.4">4</text>
<text x="44.4" y="178.9">5</text>
<text x="67.2" y="176.4">4</text>
<text x="67.2" y="178.9">5</text>
<text x="44.4" y="181.5">6</text>
<text x="44.4" y="184">7</text>
<text x="67.2" y="181.5">6</text>
<text x="67.2" y="184">7</text>
<text x="44.4" y="186.6">8</text>
<text x="44.4" y="189.1">9</text>
<text x="67.2" y="186.6">8</text>
<text x="67.2" y="189.1">9</text>
</g>
<g font-size="1" fill="#006464">
<text x="45.9" y="57.2">R1</text>
<text x="90.3" y="65">R2</text>
<text x="188.2" y="97.3">R7</text>
<text x="91.8" y="107.7">R5</text>
<text x="185.6" y="112.8">R3</text>
<text x="186.8" y="120.1">R4</text>
<text x="95.4" y="130.3">R6</text>
</g>
</svg>
